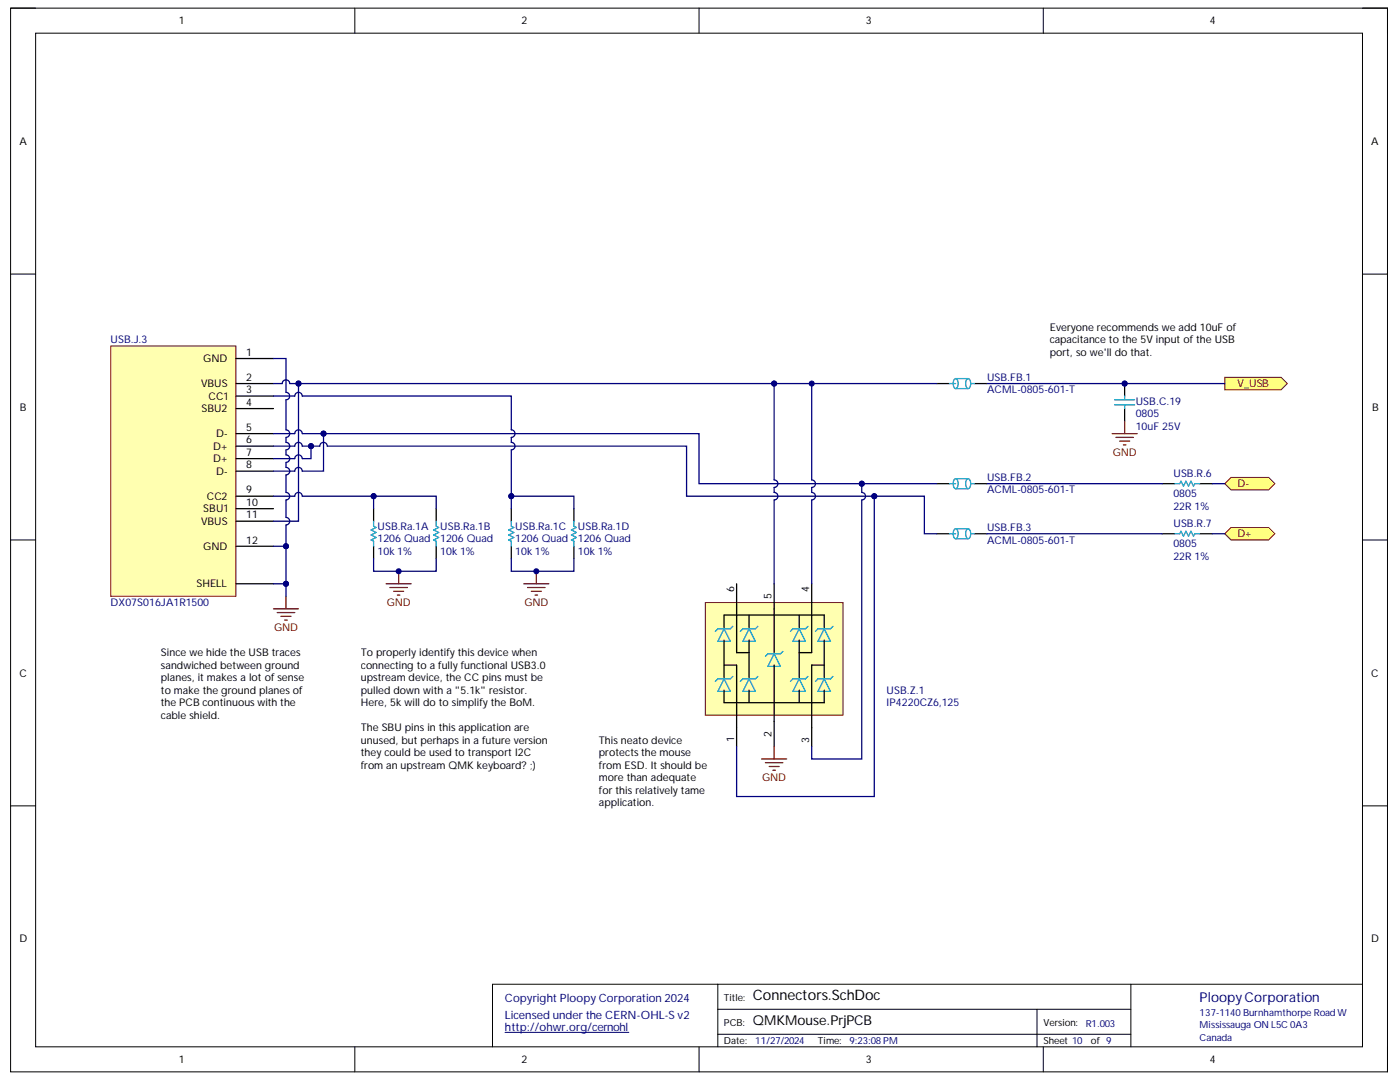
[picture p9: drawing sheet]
<svg xmlns="http://www.w3.org/2000/svg" width="279mm" height="216mm" viewBox="0 0 279 216" stroke-linecap="round" stroke-linejoin="round" font-family="sans-serif">
<path d="M2.1 1.6h274.8v212.3h-274.8z" fill="none" stroke="#000" stroke-width=".2"/>
<path d="M7.1 6.6h264.8v202.3h-264.8z" fill-rule="evenodd" fill="#fff"/>
<g fill="none" stroke="#000" stroke-width=".2">
<path d="M2.1 1.6h5M7.1 6.6h264.8v202.3h-264.8zM70.8 1.6v5M139.5 1.6v5M208.2 1.6v5M271.9 1.6h5v5M2.1 54.7h5M271.9 54.7h5M2.1 107.7h5M271.9 107.8h5M2.1 160.8h5M271.9 160.8h5"/>
<path d="M143.3 196.4v12.5M225.7 196.4v12.5M271.9 196.4h-173.6v12.5M70.8 208.9v5M139.5 208.9v5M143.3 201.4h82.4M143.3 206.4h82.4M207 201.4v7.5M208.2 208.9v5M276.9 208.9v5"/>
</g>
<path d="M100.8 206h24.7" fill="none" stroke="#000080" stroke-width=".2"/>
<path d="M231.9 96.5h2.5M239.4 96.5h2.5" fill="none" stroke="#000" stroke-width=".25"/>
<path d="M234.4 96.5h1l.3-.5 .5 1 .5-1 .5 1 .5-1 .5 1 .2-.5h1" fill="none" stroke="#009cca" stroke-width=".25"/>
<path d="M140.8 120.2h27.4v22.5h-27.4z" fill-rule="evenodd" fill="#ffffb0"/>
<path d="M140.8 120.2h27.4v22.5h-27.4z" fill="none" stroke="#800000" stroke-width=".2"/>
<g fill="none" stroke="#000" stroke-width=".25">
<path d="M147 116.5v13.7h2.5M154.5 116.5v13.7M162 116.5v13.7h-2.5M231.9 106.5h2.5M239.4 106.5h2.5M144.5 132.7h2.5v16.2M144.5 125.2v-2.5h20v2.5M144.5 127.7v7.5M144.5 137.7v2.5h20v-2.5M149.5 122.7v2.5M149.5 127.7v7.5M149.5 137.7v2.5"/>
<path d="M154.5 132.7v16.2M159.5 122.7v2.5M159.5 127.7v7.5M159.5 137.7v2.5M164.5 132.7h-2.5v16.2M164.5 127.7v7.5"/>
</g>
<g fill="none" stroke="#009cca" stroke-width=".25">
<path d="M234.4 106.5h1l.3-.5 .5 1 .5-1 .5 1 .5-1 .5 1 .2-.5h1M144.5 125.5l1.3 2.5h-2.5zM144.5 135.5l1.3 2.5h-2.5zM146.3 125l-.5 .5h-2.5l-.5 .5M146.3 135l-.5 .5h-2.5l-.5 .5M149.5 125.5l1.3 2.5h-2.5zM149.5 135.5l1.3 2.5h-2.5zM151.2 125l-.4 .5h-2.5l-.5 .5M151.2 135l-.4 .5h-2.5l-.5 .5M154.5 130.5l1.2 2.5h-2.4zM156.2 130l-.5 .5h-2.4l-.6 .5M159.5 125.5l1.2 2.5h-2.5z"/>
<path d="M159.5 135.5l1.2 2.5h-2.5zM161.2 125l-.5 .5h-2.5l-.5 .5M161.2 135l-.5 .5h-2.5l-.5 .5M164.5 125.5l1.2 2.5h-2.5zM164.5 135.5l1.2 2.5h-2.5zM166.2 125l-.5 .5h-2.5l-.5 .5M166.2 135l-.5 .5h-2.5l-.5 .5"/>
</g>
<path d="M32.1 129h30v19.9h-30z" fill-rule="evenodd" fill="#fff"/>
<path d="M32.1 129h30v19.9h-30z" fill="none" stroke="#fff" stroke-width=".2"/>
<path d="M152 151.4h5M152.7 152.2h3.5M153.5 152.9h2M154.2 153.7h.5M154.5 148.9v2.5" fill="none" stroke="#800000" stroke-width=".25"/>
<path d="M244.4 96.5l1.3-1.2h7.5l1.2 1.2-1.2 1.3h-7.5z" fill-rule="evenodd" fill="#ffff80"/>
<path d="M244.4 96.5l1.3-1.2h7.5l1.2 1.2-1.2 1.3h-7.5z" fill="none" stroke="#800000" stroke-width=".2"/>
<path d="M244.4 106.5l1.3-1.2h7.5l1.2 1.2-1.2 1.3h-7.5z" fill-rule="evenodd" fill="#ffff80"/>
<path d="M244.4 106.5l1.3-1.2h7.5l1.2 1.2-1.2 1.3h-7.5z" fill="none" stroke="#800000" stroke-width=".2"/>
<circle cx="224.4" cy="76.5" r=".5" fill="#000080"/>
<circle cx="224.4" cy="76.5" r=".5" fill="none" stroke="#000080" stroke-width=".2"/>
<path d="M224.4 76.5v2.5" fill="none" stroke="#000" stroke-width=".25"/>
<circle cx="224.4" cy="76.5" r=".5" fill="#000080"/>
<circle cx="224.4" cy="76.5" r=".5" fill="none" stroke="#000080" stroke-width=".2"/>
<path d="M224.4 81.5v2.5" fill="none" stroke="#000" stroke-width=".25"/>
<path d="M222.4 79.8h4M224.4 79v.8M222.4 80.8h4M224.4 80.8v.7" fill="none" stroke="#009cca" stroke-width=".25"/>
<path d="M222 86.5h4.9M222.7 87.3h3.5M223.5 88h1.9M224.2 88.8h.5M224.4 84v2.5" fill="none" stroke="#800000" stroke-width=".25"/>
<path d="M244.4 75.3h11.3l1.2 1.2-1.2 1.3h-11.3z" fill-rule="evenodd" fill="#ffff80"/>
<path d="M244.4 75.3h11.3l1.2 1.2-1.2 1.3h-11.3z" fill="none" stroke="#800000" stroke-width=".2"/>
<path d="M209.5 64.1h37.4v9.9h-37.4z" fill-rule="evenodd" fill="#fff"/>
<path d="M209.5 64.1h37.4v9.9h-37.4z" fill="none" stroke="#fff" stroke-width=".2"/>
<path d="M119.5 146.5h22.5v22.4h-22.5z" fill-rule="evenodd" fill="#fff"/>
<path d="M119.5 146.5h22.5v22.4h-22.5z" fill="none" stroke="#fff" stroke-width=".2"/>
<path d="M187 76.5h2.5M194.5 76.5h2.5M187 96.5h2.5M194.5 96.5h2.5M187 106.5h2.5M194.5 106.5h2.5" fill="none" stroke="#000" stroke-width=".25"/>
<g fill="none" stroke="#009cca" stroke-width=".25">
<path d="M189.5 76.5h1.2M190.5 75.6l.2-.1a1.25 1.25 0 0 1 0 2 1.29 1.29 0 0 1-.2-1.9zM190.7 75.5h2.5M190.7 77.5h2.5M193 75.6l.2-.1a1.24 1.24 0 0 1 0 2 1.29 1.29 0 0 1-.2-1.9zM193.7 76.5h.8M189.5 96.5h1.2M190.5 95.6l.2-.1a1.25 1.25 0 0 1 0 2 1.29 1.29 0 0 1-.2-1.9zM190.7 95.5h2.5M190.7 97.5h2.5M193 95.6l.2-.1a1.24 1.24 0 0 1 0 2 1.29 1.29 0 0 1-.2-1.9zM193.7 96.5h.8"/>
<path d="M189.5 106.5h1.2M190.5 105.6l.2-.1a1.25 1.25 0 0 1 0 2 1.29 1.29 0 0 1-.2-1.9zM190.7 105.5h2.5M190.7 107.5h2.5M193 105.6l.2-.1a1.24 1.24 0 0 1 0 2 1.29 1.29 0 0 1-.2-1.9zM193.7 106.5h.8"/>
</g>
<path d="M57.1 119v2.5M54.6 121.5h5M55.3 122.2h3.5M56.1 123h2M56.8 123.7h.5" fill="none" stroke="#800000" stroke-width=".25"/>
<path d="M22.1 69h25v50h-25z" fill-rule="evenodd" fill="#ffffb0"/>
<path d="M22.1 69h25v50h-25z" fill="none" stroke="#800000" stroke-width=".2"/>
<g fill="none" stroke="#000" stroke-width=".25">
<path d="M47.1 71.5h7.5M47.1 76.5h7.5M47.1 79h7.5M47.1 89h7.5M47.1 86.5h7.5M47.1 99h7.5M47.1 91.5h7.5M47.1 94h7.5M47.1 81.5h7.5M47.1 116.5h7.5M47.1 101.5h7.5M47.1 104h7.5"/>
<path d="M47.1 109h7.5"/>
</g>
<path d="M72.1 129h37.4v27.4h-37.4z" fill-rule="evenodd" fill="#fff"/>
<path d="M72.1 129h37.4v27.4h-37.4z" fill="none" stroke="#fff" stroke-width=".2"/>
<path d="M77.1 116.5h5M77.8 117.2h3.5M78.6 118h2M79.3 118.7h.5M79.6 114v2.5" fill="none" stroke="#800000" stroke-width=".25"/>
<circle cx="79.6" cy="114" r=".5" fill="#000080"/>
<circle cx="79.6" cy="114" r=".5" fill="none" stroke="#000080" stroke-width=".2"/>
<path d="M104.5 116.5h5M105.3 117.2h3.5M106 118h2M106.8 118.7h.5M107 114v2.5" fill="none" stroke="#800000" stroke-width=".25"/>
<circle cx="107" cy="114" r=".5" fill="#000080"/>
<circle cx="107" cy="114" r=".5" fill="none" stroke="#000080" stroke-width=".2"/>
<path d="M74.6 101.5v2.5M74.6 109v2.5M87.1 101.5v2.5M87.1 109v2.5M102 101.5v2.5M102 109v2.5M114.5 101.5v2.5M114.5 109v2.5" fill="none" stroke="#000" stroke-width=".25"/>
<path d="M74.6 104v1l.5 .3-1 .4 1 .6-1 .4 1 .5-1 .5 .5 .3v1M87.1 104v1l.5 .3-1.1 .4 1.1 .6-1.1 .4 1.1 .5-1.1 .5 .6 .3v1M102 104v1l.5 .3-1 .4 1 .6-1 .4 1 .5-1 .5 .5 .3v1M114.5 104v1l.5 .3-1 .4 1 .6-1 .4 1 .5-1 .5 .5 .3v1" fill="none" stroke="#009cca" stroke-width=".25"/>
<path d="M54.6 116.5h2.5v2.5" fill="none" stroke="#000080" stroke-width=".25"/>
<circle cx="57.1" cy="116.5" r=".5" fill="#000080"/>
<circle cx="57.1" cy="116.5" r=".5" fill="none" stroke="#000080" stroke-width=".2"/>
<path d="M54.6 109h2.5v7.5" fill="none" stroke="#000080" stroke-width=".25"/>
<circle cx="57.1" cy="109" r=".5" fill="#000080"/>
<circle cx="57.1" cy="109" r=".5" fill="none" stroke="#000080" stroke-width=".2"/>
<circle cx="57.1" cy="116.5" r=".5" fill="#000080"/>
<circle cx="57.1" cy="116.5" r=".5" fill="none" stroke="#000080" stroke-width=".2"/>
<path d="M59.6 76.5v27.5h-5" fill="none" stroke="#000080" stroke-width=".25"/>
<circle cx="59.6" cy="76.5" r=".5" fill="#000080"/>
<circle cx="59.6" cy="76.5" r=".5" fill="none" stroke="#000080" stroke-width=".2"/>
<path d="M54.6 99h4.2a.75 .75 0 0 1 .8-.7 .75 .75 0 0 1 .7 .7h14.3v2.5" fill="none" stroke="#000080" stroke-width=".25"/>
<circle cx="74.6" cy="99" r=".5" fill="#000080"/>
<circle cx="74.6" cy="99" r=".5" fill="none" stroke="#000080" stroke-width=".2"/>
<path d="M64.6 86.5v7.5h-4.3a.75 .75 0 0 0-.7-.7 .75 .75 0 0 0-.8 .7h-4.2" fill="none" stroke="#000080" stroke-width=".25"/>
<circle cx="64.6" cy="86.5" r=".5" fill="#000080"/>
<circle cx="64.6" cy="86.5" r=".5" fill="none" stroke="#000080" stroke-width=".2"/>
<path d="M62.1 89v2.5h-1.8a.75 .75 0 0 0-.7-.7 .75 .75 0 0 0-.8 .7h-4.2" fill="none" stroke="#000080" stroke-width=".25"/>
<circle cx="62.1" cy="89" r=".5" fill="#000080"/>
<circle cx="62.1" cy="89" r=".5" fill="none" stroke="#000080" stroke-width=".2"/>
<path d="M54.6 89h4.2a.75 .75 0 0 1 .8-.7 .75 .75 0 0 1 .7 .7h3.5a.75 .75 0 0 1 .8-.7 .75 .75 0 0 1 .7 .7h71.7v10h47.5v7.5h2.5" fill="none" stroke="#000080" stroke-width=".25"/>
<circle cx="62.1" cy="89" r=".5" fill="#000080"/>
<circle cx="62.1" cy="89" r=".5" fill="none" stroke="#000080" stroke-width=".2"/>
<circle cx="174.5" cy="99" r=".5" fill="#000080"/>
<circle cx="174.5" cy="99" r=".5" fill="none" stroke="#000080" stroke-width=".2"/>
<path d="M54.6 86.5h4.2a.75 .75 0 0 1 .8-.7 .75 .75 0 0 1 .7 .7h79.2v10h47.5" fill="none" stroke="#000080" stroke-width=".25"/>
<circle cx="172" cy="96.5" r=".5" fill="#000080"/>
<circle cx="172" cy="96.5" r=".5" fill="none" stroke="#000080" stroke-width=".2"/>
<circle cx="64.6" cy="86.5" r=".5" fill="#000080"/>
<circle cx="64.6" cy="86.5" r=".5" fill="none" stroke="#000080" stroke-width=".2"/>
<path d="M54.6 79h4.2a.75 .75 0 0 1 .8-.7 .75 .75 0 0 1 .7 .7h41.7v6.8a.75 .75 0 0 1 .8 .7 .75 .75 0 0 1-.8 .8v1a.75 .75 0 0 1 .8 .7 .75 .75 0 0 1-.8 .8v11.7" fill="none" stroke="#000080" stroke-width=".25"/>
<circle cx="102" cy="99" r=".5" fill="#000080"/>
<circle cx="102" cy="99" r=".5" fill="none" stroke="#000080" stroke-width=".2"/>
<path d="M54.6 71.5h2.5v6.8a.75 .75 0 0 1 .7 .7 .75 .75 0 0 1-.7 .8v6a.75 .75 0 0 1 .7 .7 .75 .75 0 0 1-.7 .8v1a.75 .75 0 0 1 .7 .7 .75 .75 0 0 1-.7 .8v1a.75 .75 0 0 1 .7 .7 .75 .75 0 0 1-.7 .8v1a.75 .75 0 0 1 .7 .7 .75 .75 0 0 1-.7 .8v3.5a.75 .75 0 0 1 .7 .7 .75 .75 0 0 1-.7 .8v3.5a.75 .75 0 0 1 .7 .7 .75 .75 0 0 1-.7 .8v4.2" fill="none" stroke="#000080" stroke-width=".25"/>
<circle cx="57.1" cy="109" r=".5" fill="#000080"/>
<circle cx="57.1" cy="109" r=".5" fill="none" stroke="#000080" stroke-width=".2"/>
<path d="M74.6 99h12.5v2.5M74.6 111.5v2.5h12.5v-2.5" fill="none" stroke="#000080" stroke-width=".25"/>
<circle cx="74.6" cy="99" r=".5" fill="#000080"/>
<circle cx="74.6" cy="99" r=".5" fill="none" stroke="#000080" stroke-width=".2"/>
<path d="M102 99h12.5v2.5M102 111.5v2.5h12.5v-2.5" fill="none" stroke="#000080" stroke-width=".25"/>
<circle cx="102" cy="99" r=".5" fill="#000080"/>
<circle cx="102" cy="99" r=".5" fill="none" stroke="#000080" stroke-width=".2"/>
<path d="M174.5 99v59.9h-27.5v-10" fill="none" stroke="#000080" stroke-width=".25"/>
<circle cx="174.5" cy="99" r=".5" fill="#000080"/>
<circle cx="174.5" cy="99" r=".5" fill="none" stroke="#000080" stroke-width=".2"/>
<path d="M172 99.8v51.6h-10v-2.5M172 96.5v1.8M172 98.3a.75 .75 0 0 1 .7 .7 .75 .75 0 0 1-.7 .8" fill="none" stroke="#000080" stroke-width=".25"/>
<circle cx="172" cy="96.5" r=".5" fill="#000080"/>
<circle cx="172" cy="96.5" r=".5" fill="none" stroke="#000080" stroke-width=".2"/>
<path d="M154.5 76.5v19.3a.75 .75 0 0 1 .7 .7 .75 .75 0 0 1-.7 .8v1a.75 .75 0 0 1 .7 .7 .75 .75 0 0 1-.7 .8v16.7M197 76.5h47.4M197 96.5h34.9M241.9 96.5h2.5M197 106.5h34.9M241.9 106.5h2.5" fill="none" stroke="#000080" stroke-width=".25"/>
<circle cx="154.5" cy="76.5" r=".5" fill="#000080"/>
<circle cx="154.5" cy="76.5" r=".5" fill="none" stroke="#000080" stroke-width=".2"/>
<path d="M162 76.5v19.3a.75 .75 0 0 1 .7 .7 .75 .75 0 0 1-.7 .8v1a.75 .75 0 0 1 .7 .7 .75 .75 0 0 1-.7 .8v16.7" fill="none" stroke="#000080" stroke-width=".25"/>
<circle cx="162" cy="76.5" r=".5" fill="#000080"/>
<circle cx="162" cy="76.5" r=".5" fill="none" stroke="#000080" stroke-width=".2"/>
<path d="M54.6 76.5h1.7a.75 .75 0 0 1 .8-.7 .75 .75 0 0 1 .7 .7h129.2" fill="none" stroke="#000080" stroke-width=".25"/>
<circle cx="59.6" cy="76.5" r=".5" fill="#000080"/>
<circle cx="59.6" cy="76.5" r=".5" fill="none" stroke="#000080" stroke-width=".2"/>
<circle cx="154.5" cy="76.5" r=".5" fill="#000080"/>
<circle cx="154.5" cy="76.5" r=".5" fill="none" stroke="#000080" stroke-width=".2"/>
<text font-size="2.9" x="150.2" y="199.6">Connectors.SchDoc</text>
<text font-size="2.7" fill="#000080" x="239.4" y="199.8">PloopyCorporation</text>
<text font-size="2.7" x="150.2" y="204.6">QMKMouse.PrjPCB</text>
<g font-size="2.3" fill="#000080">
<text x="100.8" y="200">Copyright Ploopy Corporation 2024</text>
<text x="100.8" y="203.2">Licensed under the CERN-OHL-S v2</text>
<text x="100.8" y="205.8">http://ohwr.org/cernohl</text>
</g>
<g font-size="2.1">
<text x="35.7" y="4.8">1</text>
<text x="104.1" y="4.8">2</text>
<text x="172.8" y="4.8">3</text>
<text x="241.4" y="4.8">4</text>
<text x="3.9" y="28.9">A</text>
<text x="273.7" y="28.9">A</text>
<text x="209.5" y="66">Everyone recommends we add 10uF of</text>
<text x="49.1" y="71">1</text>
<text x="209.5" y="68.5">capacitance to the 5V input of the USB</text>
<text x="209.5" y="71">port, so we'll do that.</text>
<text x="40.2" y="77.2">VBUS</text>
<text x="40.6" y="72.2">GND</text>
<text x="49.1" y="76">2</text>
<text x="4" y="82">B</text>
<text x="40.2" y="82.2">SBU2</text>
<text x="41.6" y="79.8">CC1</text>
<text x="49.1" y="78.5">3</text>
<text x="49.1" y="81">4</text>
<text x="273.8" y="82">B</text>
<text x="42.5" y="89.7">D+</text>
<text x="43.1" y="87.2">D-</text>
<text x="49.1" y="88.5">6</text>
<text x="49.1" y="86">5</text>
<text x="42.5" y="92.2">D+</text>
<text x="43.1" y="94.7">D-</text>
<text x="49.1" y="91">7</text>
<text x="49.1" y="93.5">8</text>
<text x="41.3" y="99.7">CC2</text>
<text x="49.1" y="101">10</text>
<text x="49.1" y="98.4">9</text>
<text x="40.2" y="104.7">VBUS</text>
<text x="40.6" y="102.2">SBU1</text>
<text x="49.1" y="103.4">11</text>
<text x="40.6" y="109.7">GND</text>
<text x="49.1" y="108.5">12</text>
<text x="39.2" y="117.2">SHELL</text>
<text x="146.5" y="118.2" transform="rotate(-90 146.5 118.2)">6</text>
<text x="153.9" y="119.5" transform="rotate(-90 153.9 119.5)">5</text>
<text x="161.5" y="118.2" transform="rotate(-90 161.5 118.2)">4</text>
<text x="32.1" y="130.9">Since we hide the USB traces</text>
<text x="72" y="130.9">To properly identify this device when</text>
<text x="3.9" y="135">C</text>
<text x="32.1" y="133.4">sandwiched between ground</text>
<text x="32.1" y="136">planes, it makes a lot of sense</text>
<text x="72" y="133.4">connecting to a fully functional USB3.0</text>
<text x="72" y="136">upstream device, the CC pins must be</text>
<text x="273.7" y="135">C</text>
<text x="32.1" y="138.4">to make the ground planes of</text>
<text x="32.1" y="141">the PCB continuous with the</text>
<text x="32.1" y="143.4">cable shield.</text>
<text x="72" y="138.4">pulled down with a &quot;5.1k&quot; resistor.</text>
<text x="72" y="141">Here, 5k will do to simplify the BoM.</text>
<text x="72" y="145.9">The SBU pins in this application are</text>
<text x="72" y="148.4">unused, but perhaps in a future version</text>
<text x="119.5" y="148.4">This neato device</text>
<text x="146.5" y="148" transform="rotate(-90 146.5 148)">1</text>
<text x="153.9" y="147" transform="rotate(-90 153.9 147)">2</text>
<text x="161.5" y="148.2" transform="rotate(-90 161.5 148.2)">3</text>
<text x="72" y="150.9">they could be used to transport I2C</text>
<text x="72" y="153.4">from an upstream QMK keyboard? ;)</text>
<text x="119.5" y="150.9">protects the mouse</text>
<text x="119.5" y="153.4">from ESD. It should be</text>
<text x="119.5" y="155.9">more than adequate</text>
<text x="119.5" y="158.4">for this relatively tame</text>
<text x="119.5" y="160.9">application.</text>
<text x="3.9" y="188">D</text>
<text x="273.7" y="188">D</text>
<text x="35.7" y="212.1">1</text>
<text x="104.1" y="212.1">2</text>
<text x="172.8" y="212.1">3</text>
<text x="241.4" y="212.1">4</text>
</g>
<g font-size="2.1" fill="#000080">
<text x="22.1" y="68.5">USB.J.3</text>
<text x="197" y="76">USB.FB.1</text>
<text x="197" y="78.5">ACML-0805-601-T</text>
<text x="226.7" y="80.8">USB.C.19</text>
<text x="226.7" y="83.2">0805</text>
<text x="226.7" y="85.8">10uF 25V</text>
<text x="197" y="96">USB.FB.2</text>
<text x="234.2" y="95.2">USB.R.6</text>
<text x="197" y="98.4">ACML-0805-601-T</text>
<text x="234.2" y="101.7">22R 1%</text>
<text x="234.2" y="99.2">0805</text>
<text x="75.3" y="105.7">USB.Ra.1A</text>
<text x="87.8" y="105.7">USB.Ra.1B</text>
<text x="102.8" y="105.7">USB.Ra.1C</text>
<text x="115.3" y="105.7">USB.Ra.1D</text>
<text x="197" y="106">USB.FB.3</text>
<text x="234.2" y="105.2">USB.R.7</text>
<text x="75.3" y="110.7">10k 1%</text>
<text x="75.3" y="108.2">1206 Quad</text>
<text x="87.8" y="110.7">10k 1%</text>
<text x="87.8" y="108.2">1206 Quad</text>
<text x="102.8" y="110.7">10k 1%</text>
<text x="102.8" y="108.2">1206 Quad</text>
<text x="115.3" y="110.7">10k 1%</text>
<text x="115.3" y="108.2">1206 Quad</text>
<text x="197" y="108.5">ACML-0805-601-T</text>
<text x="234.2" y="111.7">22R 1%</text>
<text x="234.2" y="109.2">0805</text>
<text x="22.1" y="120.9">DX07S016JA1R1500</text>
<text x="176.9" y="138.4">USB.Z.1</text>
<text x="176.9" y="141">IP4220CZ6,125</text>
</g>
<g font-size="2.1" fill="#800000">
<text x="246.9" y="77.2">V_USB</text>
<text x="222.1" y="91">GND</text>
<text x="246.9" y="97.3">D-</text>
<text x="246.9" y="107.2">D+</text>
<text x="54.7" y="125.9">GND</text>
<text x="77.2" y="120.9">GND</text>
<text x="104.7" y="120.9">GND</text>
<text x="152.1" y="155.9">GND</text>
</g>
<g font-size="1.9">
<text x="144.5" y="199.7">Title:</text>
<text x="144.5" y="208.4">Date:</text>
<text x="144.5" y="204.7">PCB:</text>
<text x="163.2" y="208.4">Time:</text>
<text x="208.2" y="204.7">Version:</text>
<text x="208.2" y="208.4">Sheet 10</text>
<text x="217.7" y="208.4">of 9</text>
</g>
<g font-size="1.9" fill="#000080">
<text x="239.4" y="202.6">137-1140 Burnhamthorpe Road W</text>
<text x="150.7" y="208.4">11/27/2024</text>
<text x="169.5" y="208.4">9:23:08 PM</text>
<text x="216.7" y="204.9">R1.003</text>
<text x="239.4" y="205.2">Mississauga ON L5C 0A3</text>
<text x="239.4" y="207.6">Canada</text>
</g>
</svg>
